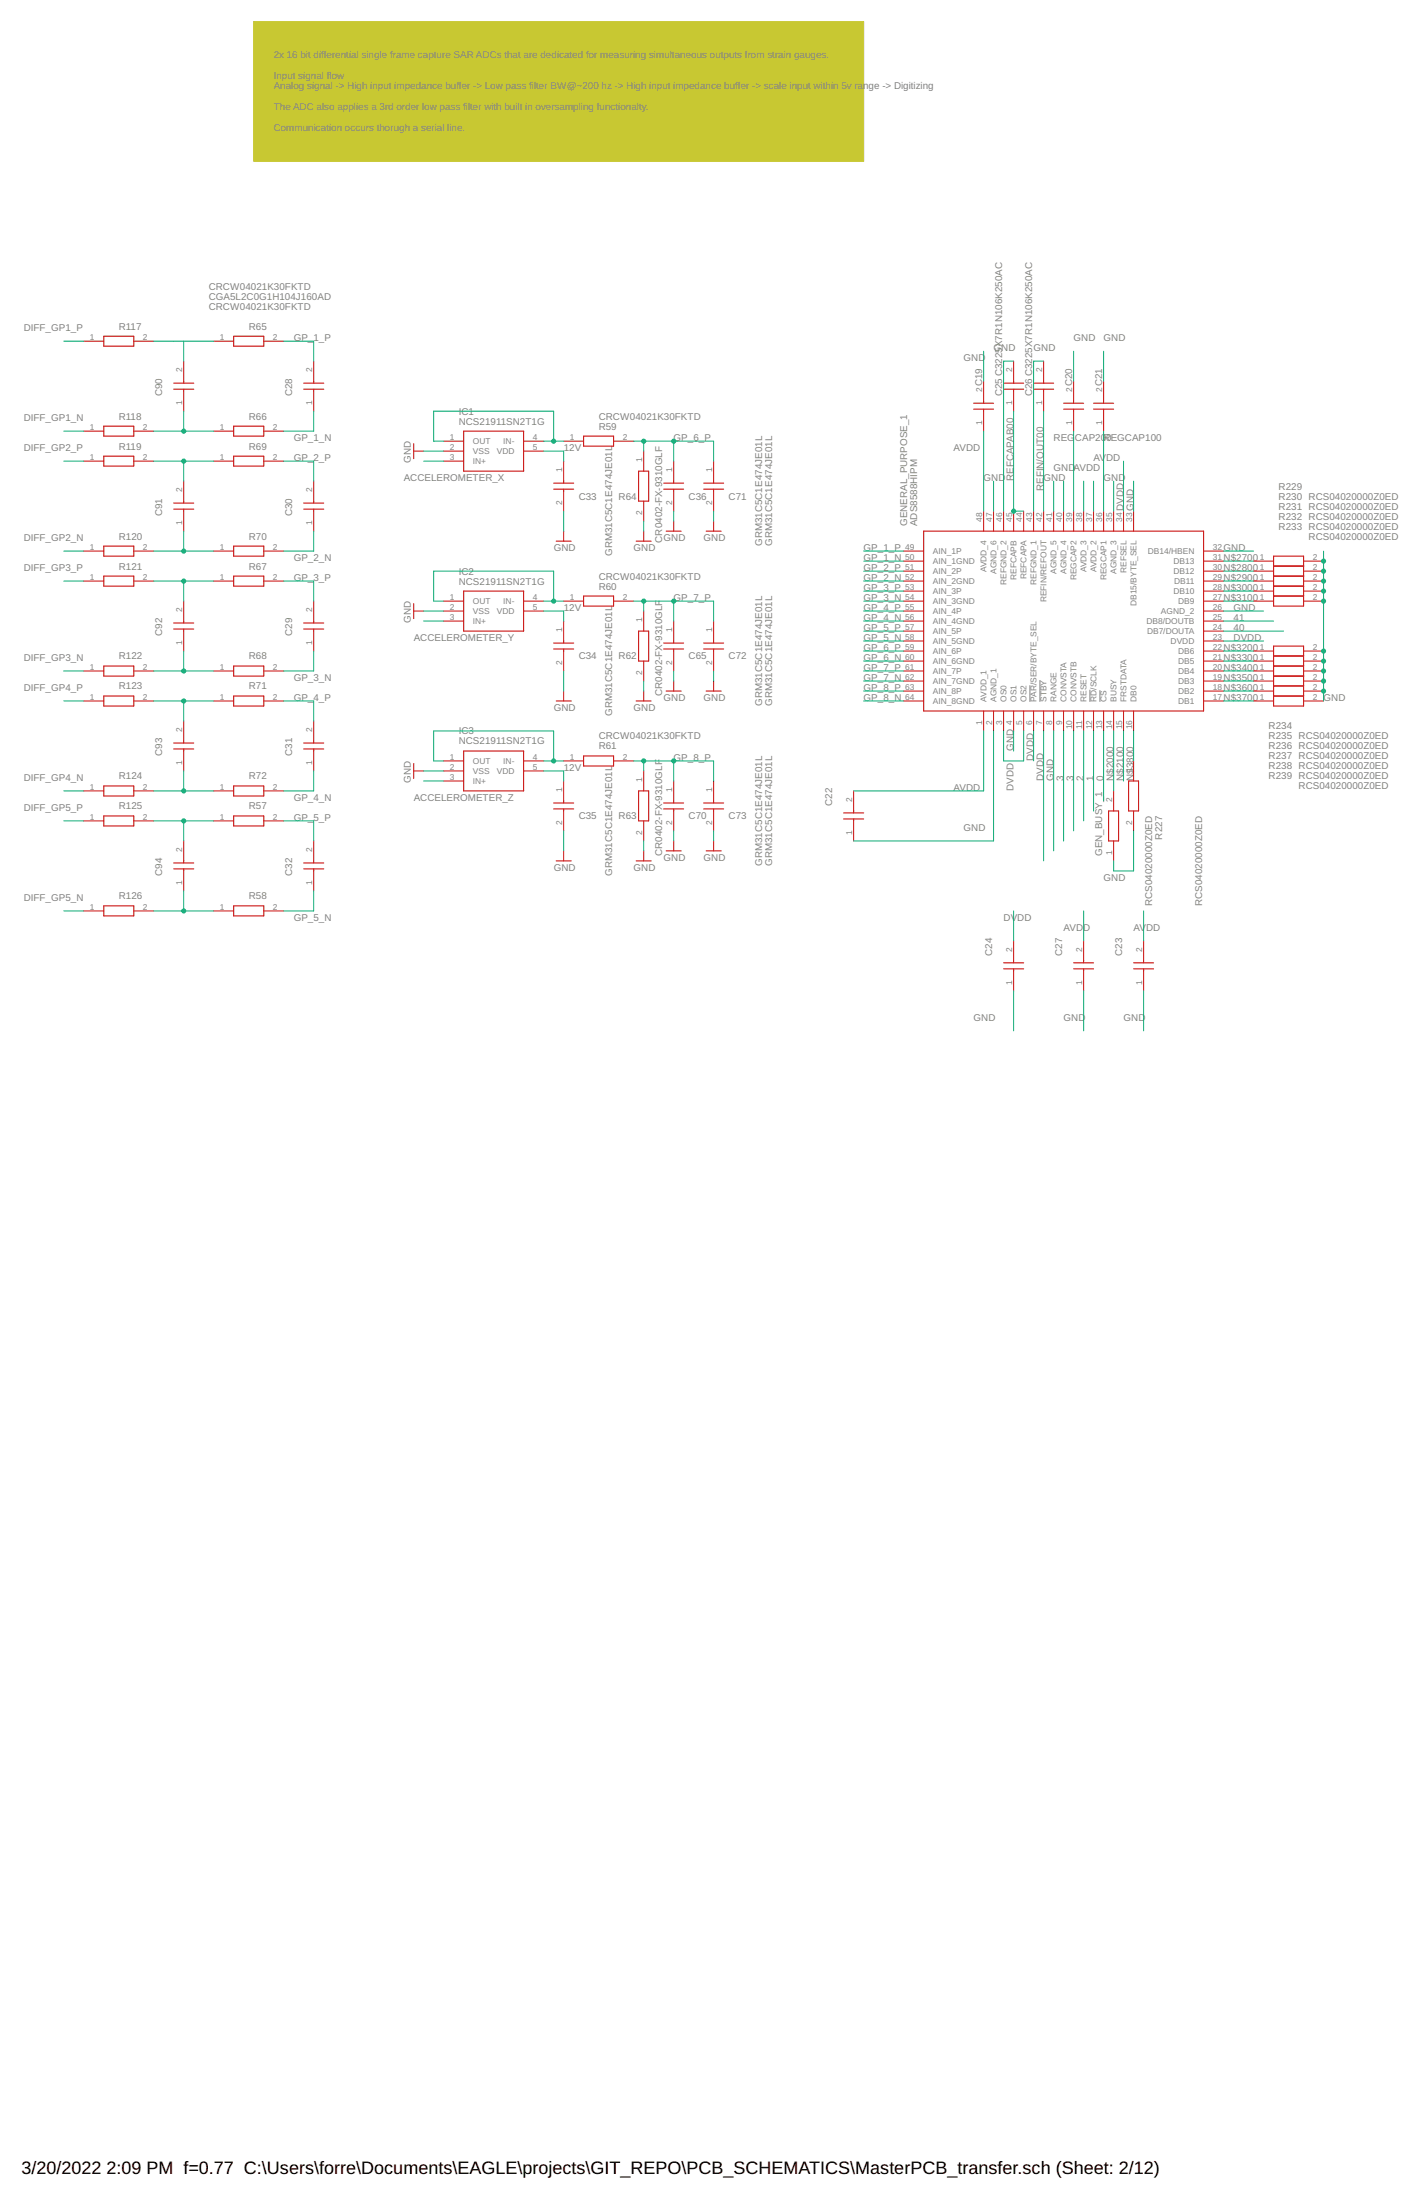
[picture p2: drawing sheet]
<svg xmlns="http://www.w3.org/2000/svg" width="279mm" height="432mm" viewBox="0 0 279 432" stroke-linecap="round" stroke-linejoin="round" font-family="sans-serif">
<path d="M49.8 4.2h119.7v27.5h-119.7z" fill="#c8c832" stroke="#c8c832" stroke-width=".2"/>
<path d="M202.1 134.5v3.3M204 133.5v4.3M213.8 135.4v2.4M215.8 135.5v2.3" fill="none" stroke="#808080" stroke-width=".2"/>
<g fill="none" stroke="#c90d0c" stroke-width=".21">
<path d="M20.4 66h5.8v1.9h-5.8zM34.1 76.4h3.9M34.1 75.2h3.9M36 74.8v.4M36 76.4v.4M45.8 66h6v1.9h-6zM59.6 76.4h3.9M59.6 75.2h3.9M61.6 74.8v.4M61.6 76.4v.4M191 79.1h3.9M193 78.7v.4"/>
<path d="M196.9 76.4h4M196.9 75.2h4M198.9 74.8v.4M198.9 76.4v.4M202.8 76.4h3.9M202.8 75.2h3.9M204.8 74.8v.4M204.8 76.4v.4M208.7 79.1h3.9M210.7 78.7v.4M214.6 79.1h3.9M216.5 78.7v.4"/>
<path d="M20.4 83.7h5.8v1.9h-5.8zM20.4 89.5h5.8v2h-5.8zM34.1 99.9h3.9M34.1 98.7h3.9M36 98.4v.3M36 99.9v.4M45.8 83.7h6v1.9h-6zM45.8 89.5h6v2h-6zM59.6 99.9h3.9M59.6 98.7h3.9M61.6 98.4v.3M61.6 99.9v.4"/>
<path d="M81.2 87.1v2.9M91 84.6h11.7v7.9h-11.7zM108.6 94.8h4M108.6 96h4M110.6 94.4v.4M110.6 96v.4M114.5 85.6h5.9v2h-5.9zM125.3 92.5h2v5.9h-2zM130.2 94.8h3.9M130.2 96h3.9M132.2 94.4v.4M132.2 96v.4"/>
<path d="M138.1 94.8h3.9M138.1 96h3.9M140 94.4v.4M140 96v.4M191 80.3h3.9M193 80.3v.4M208.7 80.3h3.9M210.7 80.3v.4M214.6 80.3h3.9M216.5 80.3v.4M20.4 107.2h5.8v2h-5.8zM20.4 113.1h5.8v1.9h-5.8z"/>
<path d="M45.8 107.2h6v2h-6zM45.8 113.1h6v1.9h-6zM81.2 118.5v2.9M91 116h11.7v7.9h-11.7zM109.1 106.2h3M114.5 117h5.9v2h-5.9zM124.8 106.2h3M130.7 104.2h2.9M138.6 104.2h2.9M181.2 104.2h55v35.4h-55zM249.9 109.2h5.9v9.8h-5.9zM249.9 111.1h5.9"/>
<path d="M249.9 113.1h5.9M249.9 115h5.9M249.9 117h5.9M20.4 130.7h5.8v2h-5.8zM20.4 136.6h5.8v2h-5.8zM34.1 123.5h3.9M34.1 122.3h3.9M36 121.9v.4M36 123.5v.4M45.8 130.7h6v2h-6zM45.8 136.6h6v2h-6zM59.6 123.5h3.9"/>
<path d="M59.6 122.3h3.9M61.6 121.9v.4M61.6 123.5v.4M108.6 126.2h4M108.6 127.4h4M109.1 137.6h3M110.6 125.8v.4M110.6 127.4v.4M124.8 137.6h3M125.3 123.9h2v5.9h-2zM130.2 126.2h3.9M130.2 127.4h3.9"/>
<path d="M130.7 135.6h2.9M132.2 125.8v.4M132.2 127.4v.4M138.1 126.2h3.9M138.1 127.4h3.9M138.6 135.6h2.9M140 125.8v.4M140 127.4v.4M249.9 126.8h5.9v11.8h-5.9zM249.9 128.8h5.9M249.9 130.7h5.9M249.9 132.7h5.9"/>
<path d="M249.9 134.6h5.9M249.9 136.6h5.9M20.4 154.3h5.8v1.9h-5.8zM34.1 147h3.9M34.1 145.8h3.9M36 145.4v.4M36 147v.4M45.8 154.3h6v1.9h-6zM59.6 147h3.9M59.6 145.8h3.9M61.6 145.4v.4M61.6 147v.4"/>
<path d="M81.2 149.9v2.9M91 147.4h11.7v7.8h-11.7zM108.6 157.6h4M108.6 158.8h4M110.6 157.2v.4M110.6 158.8v.4M114.5 148.4h5.9v1.9h-5.9zM125.3 155.2h2v5.9h-2zM130.2 157.6h3.9M130.2 158.8h3.9M132.2 157.2v.4M132.2 158.8v.4"/>
<path d="M138.1 157.6h3.9M138.1 158.8h3.9M140 157.2v.4M140 158.8v.4M165.5 159.6h4M167.5 159.2v.4M217.5 159.2h2v5.9h-2zM221.4 153.3h2v5.9h-2zM20.4 160.1h5.8v2h-5.8zM20.4 177.8h5.8v2h-5.8zM34.1 170.5h3.9M34.1 169.4h3.9"/>
<path d="M36 169v.4M36 170.5v.4M45.8 160.1h6v2h-6zM45.8 177.8h6v2h-6zM59.6 170.5h3.9M59.6 169.4h3.9M61.6 169v.4M61.6 170.5v.4M109.1 169h3M124.8 169h3M130.7 167h2.9M138.6 167h2.9"/>
<path d="M165.5 160.7h4M167.5 160.7v.4M196.9 190.2h4M196.9 189h4M198.9 188.6v.4M198.9 190.2v.4M210.7 190.2h3.9M210.7 189h3.9M212.6 188.6v.4M212.6 190.2v.4M222.4 190.2h3.9M222.4 189h3.9"/>
<path d="M224.4 188.6v.4M224.4 190.2v.4"/>
</g>
<g fill="none" stroke="#c90d0c" stroke-width=".2">
<path d="M16.4 67h4M26.2 67h4M36 70.9v3.9M36 76.8v3.9M41.9 67h3.9M51.8 67h3.9M61.6 70.9v3.9M61.6 76.8v3.9M193 74.8v3.9M198.9 70.9v3.9M198.9 76.8v3.9M204.8 70.9v3.9"/>
<path d="M204.8 76.8v3.9M210.7 74.8v3.9M216.5 74.8v3.9M16.4 84.6h4M16.4 90.5h4M26.2 84.6h4M26.2 90.5h4M36 94.4v4M41.9 84.6h3.9M41.9 90.5h3.9M51.8 84.6h3.9M51.8 90.5h3.9"/>
<path d="M61.6 94.4v4M81.2 88.5h1.9M87.1 90.5h3.9M87.1 86.6h3.9M87.1 88.5h3.9M102.7 86.6h4M102.7 88.5h4M110.6 86.6h3.9M110.6 90.5v3.9M110.6 96.4v3.9M120.4 86.6h3.9M126.3 88.5v4"/>
<path d="M126.3 98.4v3.9M132.2 90.5v3.9M132.2 96.4v3.9M140 90.5v3.9M140 96.4v3.9M193 80.7v3.9M210.7 80.7v3.9M216.5 80.7v3.9M16.4 114h4M16.4 108.2h4M26.2 114h4M26.2 108.2h4"/>
<path d="M36 100.3v3.9M36 118v3.9M41.9 114h3.9M41.9 108.2h3.9M51.8 114h3.9M51.8 108.2h3.9M61.6 100.3v3.9M61.6 118v3.9M81.2 119.9h1.9M87.1 119.9h3.9M87.1 118h3.9M102.7 119.9h4"/>
<path d="M102.7 118h4M110.6 118h3.9M110.6 104.2v2M120.4 118h3.9M126.3 104.2v2M126.3 119.9v4M132.2 102.3v1.9M140 102.3v1.9M177.3 119.9h3.9M177.3 118h3.9M177.3 116h3.9M177.3 114h3.9"/>
<path d="M177.3 112.1h3.9M177.3 110.1h3.9M177.3 108.2h3.9M193 100.3v3.9M194.9 100.3v3.9M196.9 100.3v3.9M198.9 100.3v3.9M200.9 100.3v3.9M202.8 100.3v3.9M204.8 100.3v3.9M206.7 100.3v3.9M208.7 100.3v3.9"/>
<path d="M210.7 100.3v3.9M212.6 100.3v3.9M214.6 100.3v3.9M216.5 100.3v3.9M218.5 100.3v3.9M220.5 100.3v3.9M222.4 100.3v3.9M236.2 119.9h3.9M236.2 118h3.9M236.2 116h3.9M236.2 114h3.9M236.2 112.1h3.9"/>
<path d="M236.2 110.1h3.9M236.2 108.2h3.9M246 118h3.9M246 116h3.9M246 114h3.9M246 112.1h3.9M246 110.1h3.9M255.8 118h3.9M255.8 116h3.9M255.8 114h3.9M255.8 112.1h3.9M255.8 110.1h3.9"/>
<path d="M16.4 137.6h4M16.4 131.7h4M26.2 137.6h4M26.2 131.7h4M36 123.9v3.9M41.9 137.6h3.9M41.9 131.7h3.9M51.8 137.6h3.9M51.8 131.7h3.9M61.6 123.9v3.9M87.1 121.9h3.9M110.6 121.9v3.9"/>
<path d="M110.6 127.8v3.9M110.6 135.6v2M126.3 129.8v3.9M126.3 135.6v2M132.2 121.9v3.9M132.2 127.8v3.9M132.2 133.7v1.9M140 121.9v3.9M140 127.8v3.9M140 133.7v1.9M177.3 137.6h3.9M177.3 135.6h3.9"/>
<path d="M177.3 133.7h3.9M177.3 131.7h3.9M177.3 129.8h3.9M177.3 127.8h3.9M177.3 125.8h3.9M177.3 123.9h3.9M177.3 121.9h3.9M193 139.6v3.9M194.9 139.6v3.9M196.9 139.6v3.9M198.9 139.6v3.9M200.9 139.6v3.9"/>
<path d="M202.8 139.6v3.9M204.8 139.6v3.9M206.7 139.6v3.9M208.7 139.6v3.9M210.7 139.6v3.9M212.6 139.6v3.9M214.6 139.6v3.9M216.5 139.6v3.9M218.5 139.6v3.9M220.5 139.6v3.9M222.4 139.6v3.9M236.2 137.6h3.9"/>
<path d="M236.2 135.6h3.9M236.2 133.7h3.9M236.2 131.7h3.9M236.2 129.8h3.9M236.2 127.8h3.9M236.2 125.8h3.9M236.2 123.9h3.9M236.2 121.9h3.9M246 137.6h3.9M246 135.6h3.9M246 133.7h3.9M246 131.7h3.9"/>
<path d="M246 129.8h3.9M246 127.8h3.9M255.8 137.6h3.9M255.8 135.6h3.9M255.8 133.7h3.9M255.8 131.7h3.9M255.8 129.8h3.9M255.8 127.8h3.9M16.4 155.2h4M26.2 155.2h4M36 141.5v3.9M36 147.4v3.9"/>
<path d="M41.9 155.2h3.9M51.8 155.2h3.9M61.6 141.5v3.9M61.6 147.4v3.9M81.2 151.3h1.9M87.1 149.4h3.9M87.1 151.3h3.9M87.1 153.3h3.9M102.7 149.4h4M102.7 151.3h4M110.6 149.4h3.9M110.6 153.3v3.9"/>
<path d="M110.6 159.2v3.9M120.4 149.4h3.9M126.3 151.3v3.9M132.2 153.3v3.9M132.2 159.2v3.9M140 153.3v3.9M140 159.2v3.9M167.5 155.2v4M218.5 155.2v4M222.4 149.4v3.9M222.4 159.2v3.9M16.4 161.1h4"/>
<path d="M16.4 178.8h4M26.2 161.1h4M26.2 178.8h4M36 165.1v3.9M36 170.9v4M41.9 161.1h3.9M41.9 178.8h3.9M51.8 161.1h3.9M51.8 178.8h3.9M61.6 165.1v3.9M61.6 170.9v4M110.6 167v2"/>
<path d="M126.3 161.1v4M126.3 167v2M132.2 165.1v1.9M140 165.1v1.9M167.5 161.1v4M218.5 165.1v3.9M198.9 184.7v3.9M198.9 190.6v3.9M212.6 184.7v3.9M212.6 190.6v3.9M224.4 184.7v3.9M224.4 190.6v3.9"/>
</g>
<g fill="none" stroke="#0dab76" stroke-width=".2">
<path d="M12.5 67h3.9M30.2 67h11.7M36 67v3.9M55.7 67h5.9v3.9M193 68.9v5.9M198.9 70.9h-2v29.4M204.8 70.9h-2v29.4M210.7 68.9v5.9M216.5 68.9v5.9M12.5 84.6h3.9M12.5 90.5h3.9M30.2 84.6h11.7"/>
<path d="M30.2 90.5h11.7M36 80.7v3.9M36 90.5v3.9M55.7 90.5h5.9v3.9M61.6 80.7v3.9h-5.9M83.1 88.5h4M83.1 90.5h4M87.1 86.6h-2v-5.9h23.5v5.9M106.7 88.5h3.9v2M106.7 86.6h3.9M124.3 86.6h15.7v3.9M126.3 86.6v1.9"/>
<path d="M132.2 86.6v3.9M193 84.6v15.7M194.9 94.4v5.9M198.9 80.7v19.6h2M204.8 80.7v19.6M206.7 94.4v5.9M208.7 94.4v5.9M210.7 84.6v15.7M212.6 94.4v5.9M214.6 94.4v5.9M216.5 84.6v15.7M218.5 94.4v5.9"/>
<path d="M220.5 90.5v9.8M222.4 94.4v5.9M12.5 108.2h3.9M12.5 114h3.9M30.2 108.2h11.7M30.2 114h11.7M36 104.2v4M36 114v4M55.7 114h5.9v4M61.6 104.2v4h-5.9M83.1 119.9h4M87.1 118h-2v-5.9h23.5v5.9"/>
<path d="M106.7 119.9h3.9v2M106.7 118h3.9M110.6 100.3v3.9M124.3 118h15.7v3.9M126.3 102.3v1.9M126.3 118v1.9M132.2 100.3v2M132.2 118v3.9M140 100.3v2M169.5 119.9h7.8M169.5 108.2h7.8M169.5 110.1h7.8"/>
<path d="M169.5 112.1h7.8M169.5 114h7.8M169.5 116h7.8M169.5 118h7.8M240.1 119.9h7.8M240.1 108.2h5.9M240.1 110.1h5.9M240.1 112.1h5.9M240.1 114h5.9M240.1 116h5.9M240.1 118h5.9M259.7 108.2v29.4"/>
<path d="M12.5 131.7h3.9M12.5 137.6h3.9M30.2 131.7h11.7M30.2 137.6h11.7M36 127.8v3.9M36 137.6v3.9M55.7 137.6h5.9v3.9M61.6 127.8v3.9h-5.9M83.1 121.9h4M110.6 131.7v3.9M126.3 133.7v1.9M132.2 131.7v2"/>
<path d="M140 131.7v2M169.5 125.8h7.8M169.5 127.8h7.8M169.5 129.8h7.8M169.5 131.7h7.8M169.5 133.7h7.8M169.5 135.6h7.8M169.5 137.6h7.8M169.5 121.9h7.8M169.5 123.9h7.8M240.1 125.8h7.8M240.1 127.8h5.9"/>
<path d="M240.1 129.8h5.9M240.1 131.7h5.9M240.1 133.7h5.9M240.1 135.6h5.9M240.1 137.6h5.9M240.1 121.9h9.8M240.1 123.9h11.7M12.5 155.2h3.9M30.2 155.2h11.7M36 151.3v3.9M61.6 151.3v3.9h-5.9M83.1 151.3h4"/>
<path d="M83.1 153.3h4M87.1 149.4h-2v-5.9h23.5v5.9M106.7 151.3h3.9v2M106.7 149.4h3.9M124.3 149.4h15.7v3.9M126.3 149.4v1.9M132.2 149.4v3.9M193 143.5v11.7h-25.5M194.9 143.5v21.6h-27.4M196.9 143.5v5.9h4v-5.9M198.9 143.5v3.9M202.8 143.5v5.9"/>
<path d="M204.8 143.5v25.5M206.7 143.5v23.5M208.7 143.5v21.6M210.7 143.5v19.6M212.6 143.5v17.6M214.6 143.5v15.7M216.5 143.5v13.7M218.5 143.5v11.7M220.5 143.5v9.8M222.4 143.5v5.9M12.5 178.8h3.9M12.5 161.1h3.9"/>
<path d="M30.2 178.8h11.7M30.2 161.1h11.7M36 161.1v4M36 174.9v3.9M55.7 161.1h5.9v4M61.6 174.9v3.9h-5.9M110.6 163.1v3.9M126.3 165.1v1.9M132.2 163.1v2M140 163.1v2M198.9 178.8v5.9M212.6 178.8v5.9"/>
<path d="M222.4 163.1v7.8h-3.9v-1.9M224.4 178.8v5.9M198.9 194.5v7.8M212.6 194.5v7.8M224.4 194.5v7.8"/>
</g>
<g fill="#0dab76" stroke="#0dab76" stroke-width=".2">
<circle cx="259.7" cy="110.1" r=".4"/>
<circle cx="259.7" cy="112.1" r=".4"/>
<circle cx="259.7" cy="114" r=".4"/>
<circle cx="259.7" cy="116" r=".4"/>
<circle cx="259.7" cy="118" r=".4"/>
<circle cx="259.7" cy="127.8" r=".4"/>
<circle cx="259.7" cy="129.8" r=".4"/>
<circle cx="259.7" cy="131.7" r=".4"/>
<circle cx="259.7" cy="133.7" r=".4"/>
<circle cx="259.7" cy="135.6" r=".4"/>
<circle cx="198.9" cy="100.3" r=".4"/>
<circle cx="126.3" cy="86.6" r=".4"/>
<circle cx="132.2" cy="86.6" r=".4"/>
<circle cx="126.3" cy="118" r=".4"/>
<circle cx="132.2" cy="118" r=".4"/>
<circle cx="126.3" cy="149.4" r=".4"/>
<circle cx="132.2" cy="149.4" r=".4"/>
<circle cx="108.6" cy="86.6" r=".4"/>
<circle cx="108.6" cy="149.4" r=".4"/>
<circle cx="108.6" cy="118" r=".4"/>
<circle cx="36" cy="84.6" r=".4"/>
<circle cx="36" cy="90.5" r=".4"/>
<circle cx="36" cy="108.2" r=".4"/>
<circle cx="36" cy="114" r=".4"/>
<circle cx="36" cy="131.7" r=".4"/>
<circle cx="36" cy="137.6" r=".4"/>
<circle cx="36" cy="155.2" r=".4"/>
<circle cx="36" cy="161.1" r=".4"/>
<circle cx="36" cy="178.8" r=".4"/>
</g>
<g font-size="3.5">
<text x="4.2" y="426.6">3/20/2022</text>
<text x="20.9" y="426.6">2:09 PM f=0.77 C:\Users\forre\Documents\EAGLE\projects\GIT_REPO\PCB_SCHEMATICS\MasterPCB_transfer.sch (Sheet: 2/12)</text>
</g>
<g font-size="1.9" fill="#808080">
<text x="53.7" y="11.4">2x 16 bit differential single frame capture SAR ADCs that are dedicated for measuring simultaneous outputs from strain gauges.</text>
<text x="53.7" y="15.5">Input signal flow</text>
<text x="53.7" y="17.6">Analog signal -&gt; High input impedance buffer -&gt; Low pass filter BW@~200 hz -&gt; High input impedance buffer -&gt; scale input within 5v range -&gt; Digitizing</text>
<text x="53.7" y="21.7">The ADC also applies a 3rd order low pass filter with built in oversampling functionalty.</text>
<text x="53.7" y="25.8">Communication occurs thorugh a serial line.</text>
<text x="41" y="58.8">CGA5L2C0G1H104J160AD</text>
<text x="41" y="56.9">CRCW04021K30FKTD</text>
<text x="4.7" y="65">DIFF_GP1_P</text>
<text x="23.3" y="64.7">R117</text>
<text x="41" y="60.8">CRCW04021K30FKTD</text>
<text x="48.8" y="64.7">R65</text>
<text x="57.6" y="67">GP_1_P</text>
<text x="189.1" y="70.9">GND</text>
<text x="195" y="68.9">GND</text>
<text x="202.8" y="68.9">GND</text>
<text x="210.6" y="67">GND</text>
<text x="216.5" y="67">GND</text>
<text x="31.8" y="77.8" transform="rotate(-90 31.8 77.8)">C90</text>
<text x="57.3" y="77.8" transform="rotate(-90 57.3 77.8)">C28</text>
<text x="192.7" y="75.8" transform="rotate(-90 192.7 75.8)">C19</text>
<text x="196.6" y="77.8" transform="rotate(-90 196.6 77.8)">C25 C3225X7R1N106K250AC</text>
<text x="202.5" y="77.8" transform="rotate(-90 202.5 77.8)">C26 C3225X7R1N106K250AC</text>
<text x="210.3" y="75.8" transform="rotate(-90 210.3 75.8)">C20</text>
<text x="216.2" y="75.8" transform="rotate(-90 216.2 75.8)">C21</text>
<text x="4.7" y="82.7">DIFF_GP1_N</text>
<text x="23.3" y="82.4">R118</text>
<text x="48.8" y="82.4">R66</text>
<text x="90" y="83.3">NCS21911SN2T1G</text>
<text x="90" y="81.4">IC1</text>
<text x="117.5" y="82.4">CRCW04021K30FKTD</text>
<text x="4.7" y="88.6">DIFF_GP2_P</text>
<text x="23.3" y="88.2">R119</text>
<text x="48.8" y="88.2">R69</text>
<text x="57.6" y="86.6">GP_1_N</text>
<text x="110.6" y="88.6">12V</text>
<text x="117.5" y="84.3">R59</text>
<text x="132.2" y="86.6">GP_6_P</text>
<text x="187.1" y="88.6">AVDD</text>
<text x="206.7" y="86.6">REG</text>
<text x="210.9" y="86.6">CAP20</text>
<text x="216.5" y="86.6">R0EGCAP100</text>
<text x="57.6" y="90.5">GP_2_P</text>
<text x="79.2" y="94.4">ACCELEROMETER_X</text>
<text x="80.6" y="90.9" transform="rotate(-90 80.6 90.9)">GND</text>
<text x="193" y="94.4">GND</text>
<text x="198.9" y="94.4" transform="rotate(-90 198.9 94.4)">REFCAPAB00</text>
<text x="204.8" y="94.4">GND</text>
<text x="206.7" y="92.5">GNDAVDD</text>
<text x="214.6" y="90.5">AV</text>
<text x="216.5" y="94.4">GND</text>
<text x="217" y="90.5">DD</text>
<text x="31.8" y="101.3" transform="rotate(-90 31.8 101.3)">C91</text>
<text x="57.3" y="101.3" transform="rotate(-90 57.3 101.3)">C30</text>
<text x="113.5" y="98.1">C33</text>
<text x="121.4" y="98.1">R64</text>
<text x="135.1" y="98.1">C36</text>
<text x="143" y="98.1">C71</text>
<text x="204.8" y="96.4" transform="rotate(-90 204.8 96.4)">REFIN/OUT00</text>
<text x="220.5" y="100.3" transform="rotate(-90 220.5 100.3)">DVDD</text>
<text x="222.4" y="100.3" transform="rotate(-90 222.4 100.3)">GND</text>
<text x="250.9" y="96.1">R229</text>
<text x="250.9" y="98.1">R230 RCS04020000Z0ED</text>
<text x="250.9" y="100">R231 RCS04020000Z0ED</text>
<text x="250.9" y="102">R232 RCS04020000Z0ED</text>
<text x="4.7" y="106.2">DIFF_GP2_N</text>
<text x="23.3" y="105.9">R120</text>
<text x="48.8" y="105.9">R70</text>
<text x="129.9" y="106.5" transform="rotate(-90 129.9 106.5)">CR0402-FX-9310GLF</text>
<text x="130.2" y="106.2">GND</text>
<text x="138.1" y="106.2">GND</text>
<text x="149.5" y="107.2" transform="rotate(-90 149.5 107.2)">GRM31C5C1E474JE01L</text>
<text x="151.5" y="107.2" transform="rotate(-90 151.5 107.2)">GRM31C5C1E474JE01L</text>
<text x="178" y="103.3" transform="rotate(-90 178 103.3)">GENERAL_PURPOSE_1</text>
<text x="179.9" y="103.3" transform="rotate(-90 179.9 103.3)">ADS8588HIPM</text>
<text x="250.9" y="103.9">R233 RCS04020000Z0ED</text>
<text x="256.8" y="105.9">RCS04020000Z0ED</text>
<text x="4.7" y="112.1">DIFF_GP3_P</text>
<text x="23.3" y="111.8">R121</text>
<text x="48.8" y="111.8">R67</text>
<text x="57.6" y="110.1">GP_2_N</text>
<text x="90" y="112.8">IC2</text>
<text x="108.6" y="108.2">GND</text>
<text x="117.5" y="113.7">CRCW04021K30FKTD</text>
<text x="120.1" y="109.1" transform="rotate(-90 120.1 109.1)">GRM31C5C1E474JE01L</text>
<text x="124.3" y="108.2">GND</text>
<text x="169.5" y="108.2">GP_1_P</text>
<text x="169.5" y="110.1">GP_1_N</text>
<text x="169.5" y="112.1">GP_2_P</text>
<text x="240.1" y="108.2">GND</text>
<text x="240.1" y="110.1">N$2700</text>
<text x="240.1" y="112.1">N$2800</text>
<text x="57.6" y="114.1">GP_3_P</text>
<text x="90" y="114.7">NCS21911SN2T1G</text>
<text x="110.6" y="119.9">12V</text>
<text x="117.5" y="115.7">R60</text>
<text x="132.2" y="118">GP_7_P</text>
<text x="169.5" y="114.1">GP_2_N</text>
<text x="169.5" y="116">GP_3_P</text>
<text x="169.5" y="118">GP_3_N</text>
<text x="169.5" y="119.9">GP_4_P</text>
<text x="240.1" y="114.1">N$2900</text>
<text x="240.1" y="116">N$3000</text>
<text x="240.1" y="118">N$3100</text>
<text x="242" y="119.9">GND</text>
<text x="31.8" y="124.8" transform="rotate(-90 31.8 124.8)">C92</text>
<text x="57.3" y="124.8" transform="rotate(-90 57.3 124.8)">C29</text>
<text x="80.6" y="122.3" transform="rotate(-90 80.6 122.3)">GND</text>
<text x="81.2" y="125.8">ACCELEROMETER_Y</text>
<text x="169.5" y="121.9">GP_4_N</text>
<text x="169.5" y="125.8">GP_5_N</text>
<text x="169.5" y="123.9">GP_5_P</text>
<text x="242" y="125.8">DVDD</text>
<text x="242" y="121.9">41</text>
<text x="242" y="123.9">40</text>
<text x="4.7" y="129.7">DIFF_GP3_N</text>
<text x="23.3" y="129.4">R122</text>
<text x="48.8" y="129.4">R68</text>
<text x="113.5" y="129.4">C34</text>
<text x="121.4" y="129.4">R62</text>
<text x="135.1" y="129.4">C65</text>
<text x="143" y="129.4">C72</text>
<text x="169.5" y="127.8">GP_6_P</text>
<text x="169.5" y="129.7">GP_6_N</text>
<text x="169.5" y="131.7">GP_7_P</text>
<text x="240.1" y="127.8">N$3200</text>
<text x="240.1" y="129.7">N$3300</text>
<text x="240.1" y="131.7">N$3400</text>
<text x="4.7" y="135.6">DIFF_GP4_P</text>
<text x="23.3" y="135.3">R123</text>
<text x="48.8" y="135.3">R71</text>
<text x="57.6" y="133.7">GP_3_N</text>
<text x="57.6" y="137.6">GP_4_P</text>
<text x="129.9" y="136.6" transform="rotate(-90 129.9 136.6)">CR0402-FX-9310GLF</text>
<text x="130.2" y="137.6">GND</text>
<text x="138.1" y="137.6">GND</text>
<text x="169.5" y="133.7">GP_7_N</text>
<text x="169.5" y="135.6">GP_8_P</text>
<text x="169.5" y="137.6">GP_8_N</text>
<text x="240.1" y="133.7">N$3500</text>
<text x="240.1" y="135.6">N$3600</text>
<text x="240.1" y="137.6">N$3700</text>
<text x="259.7" y="137.6">GND</text>
<text x="108.6" y="139.6">GND</text>
<text x="120.1" y="140.5" transform="rotate(-90 120.1 140.5)">GRM31C5C1E474JE01L</text>
<text x="124.3" y="139.6">GND</text>
<text x="149.5" y="138.6" transform="rotate(-90 149.5 138.6)">GRM31C5C1E474JE01L</text>
<text x="151.5" y="138.6" transform="rotate(-90 151.5 138.6)">GRM31C5C1E474JE01L</text>
<text x="248.9" y="143.2">R234</text>
<text x="31.8" y="148.4" transform="rotate(-90 31.8 148.4)">C93</text>
<text x="57.3" y="148.4" transform="rotate(-90 57.3 148.4)">C31</text>
<text x="90" y="146.1">NCS21911SN2T1G</text>
<text x="90" y="144.2">IC3</text>
<text x="117.5" y="145.1">CRCW04021K30FKTD</text>
<text x="117.5" y="147.1">R61</text>
<text x="132.2" y="149.4">GP_8_P</text>
<text x="198.9" y="147.4" transform="rotate(-90 198.9 147.4)">GND</text>
<text x="202.8" y="149.4" transform="rotate(-90 202.8 149.4)">DVDD</text>
<text x="248.9" y="145.1">R235 RCS04020000Z0ED</text>
<text x="248.9" y="147.1">R236 RCS04020000Z0ED</text>
<text x="248.9" y="149.1">R237 RCS04020000Z0ED</text>
<text x="4.7" y="153.3">DIFF_GP4_N</text>
<text x="23.3" y="153">R124</text>
<text x="48.8" y="153">R72</text>
<text x="80.6" y="153.7" transform="rotate(-90 80.6 153.7)">GND</text>
<text x="110.6" y="151.3">12V</text>
<text x="187.1" y="155.2">AVDD</text>
<text x="198.9" y="155.2" transform="rotate(-90 198.9 155.2)">DVDD</text>
<text x="204.8" y="153.3" transform="rotate(-90 204.8 153.3)">DVDD</text>
<text x="206.7" y="153.3" transform="rotate(-90 206.7 153.3)">GND</text>
<text x="208.7" y="153.3" transform="rotate(-90 208.7 153.3)">3</text>
<text x="210.6" y="153.3" transform="rotate(-90 210.6 153.3)">3</text>
<text x="212.6" y="153.3" transform="rotate(-90 212.6 153.3)">2</text>
<text x="214.6" y="153.3" transform="rotate(-90 214.6 153.3)">1</text>
<text x="216.5" y="153.3" transform="rotate(-90 216.5 153.3)">0</text>
<text x="218.5" y="153.3" transform="rotate(-90 218.5 153.3)">N$2000</text>
<text x="220.5" y="153.3" transform="rotate(-90 220.5 153.3)">N$2100</text>
<text x="222.4" y="153.3" transform="rotate(-90 222.4 153.3)">N$3800</text>
<text x="248.9" y="151">R238 RCS04020000Z0ED</text>
<text x="248.9" y="153">R239 RCS04020000Z0ED</text>
<text x="254.8" y="154.9">RCS04020000Z0ED</text>
<text x="4.7" y="159.2">DIFF_GP5_P</text>
<text x="23.3" y="158.9">R125</text>
<text x="48.8" y="158.9">R57</text>
<text x="57.6" y="157.2">GP_4_N</text>
<text x="57.6" y="161.1">GP_5_P</text>
<text x="81.2" y="157.2">ACCELEROMETER_Z</text>
<text x="113.5" y="160.8">C35</text>
<text x="121.4" y="160.8">R63</text>
<text x="135.1" y="160.8">C70</text>
<text x="143" y="160.8">C73</text>
<text x="163.3" y="158.2" transform="rotate(-90 163.3 158.2)">C22</text>
<text x="129.9" y="168" transform="rotate(-90 129.9 168)">CR0402-FX-9310GLF</text>
<text x="189.1" y="163.1">GND</text>
<text x="216.2" y="168" transform="rotate(-90 216.2 168)">GEN_BUSY_1</text>
<text x="228" y="164.8" transform="rotate(-90 228 164.8)">R227</text>
<text x="31.8" y="171.9" transform="rotate(-90 31.8 171.9)">C94</text>
<text x="57.3" y="171.9" transform="rotate(-90 57.3 171.9)">C32</text>
<text x="108.6" y="170.9">GND</text>
<text x="120.1" y="171.9" transform="rotate(-90 120.1 171.9)">GRM31C5C1E474JE01L</text>
<text x="124.3" y="170.9">GND</text>
<text x="130.2" y="169">GND</text>
<text x="138.1" y="169">GND</text>
<text x="149.5" y="170" transform="rotate(-90 149.5 170)">GRM31C5C1E474JE01L</text>
<text x="151.5" y="170" transform="rotate(-90 151.5 170)">GRM31C5C1E474JE01L</text>
<text x="216.5" y="172.9">GND</text>
<text x="4.7" y="176.8">DIFF_GP5_N</text>
<text x="23.3" y="176.5">R126</text>
<text x="48.8" y="176.5">R58</text>
<text x="226.1" y="177.8" transform="rotate(-90 226.1 177.8)">RCS04020000Z0ED</text>
<text x="235.8" y="177.8" transform="rotate(-90 235.8 177.8)">RCS04020000Z0ED</text>
<text x="57.6" y="180.7">GP_5_N</text>
<text x="196.9" y="180.7">DVDD</text>
<text x="208.7" y="182.7">AVDD</text>
<text x="222.4" y="182.7">AV</text>
<text x="224.9" y="182.7">DD</text>
<text x="194.7" y="187.6" transform="rotate(-90 194.7 187.6)">C24</text>
<text x="208.4" y="187.6" transform="rotate(-90 208.4 187.6)">C27</text>
<text x="220.2" y="187.6" transform="rotate(-90 220.2 187.6)">C23</text>
<text x="191" y="200.4">GND</text>
<text x="208.7" y="200.4">GND</text>
<text x="220.5" y="200.4">GND</text>
</g>
<g font-size="1.7" fill="#808080">
<text x="17.6" y="66.7">1</text>
<text x="28" y="66.7">2</text>
<text x="43.1" y="66.7">1</text>
<text x="53.5" y="66.7">2</text>
<text x="35.8" y="73" transform="rotate(-90 35.8 73)">2</text>
<text x="61.3" y="73" transform="rotate(-90 61.3 73)">2</text>
<text x="192.7" y="76.9" transform="rotate(-90 192.7 76.9)">2</text>
<text x="198.6" y="73" transform="rotate(-90 198.6 73)">2</text>
<text x="204.5" y="73" transform="rotate(-90 204.5 73)">2</text>
<text x="210.4" y="76.9" transform="rotate(-90 210.4 76.9)">2</text>
<text x="216.3" y="76.9" transform="rotate(-90 216.3 76.9)">2</text>
<text x="35.8" y="79.5" transform="rotate(-90 35.8 79.5)">1</text>
<text x="61.3" y="79.5" transform="rotate(-90 61.3 79.5)">1</text>
<text x="192.7" y="83.4" transform="rotate(-90 192.7 83.4)">1</text>
<text x="198.6" y="79.5" transform="rotate(-90 198.6 79.5)">1</text>
<text x="204.5" y="79.5" transform="rotate(-90 204.5 79.5)">1</text>
<text x="210.4" y="83.4" transform="rotate(-90 210.4 83.4)">1</text>
<text x="216.3" y="83.4" transform="rotate(-90 216.3 83.4)">1</text>
<text x="17.6" y="84.4">1</text>
<text x="28" y="84.4">2</text>
<text x="43.1" y="84.4">1</text>
<text x="53.5" y="84.4">2</text>
<text x="88.3" y="86.3">1</text>
<text x="88.3" y="88.3">2</text>
<text x="92.8" y="87.2">OUT</text>
<text x="92.8" y="89.1">VSS</text>
<text x="97.5" y="89.1">VDD</text>
<text x="98.7" y="87.2">IN-</text>
<text x="104.6" y="86.3">4</text>
<text x="104.6" y="88.3">5</text>
<text x="111.8" y="86.3">1</text>
<text x="122.2" y="86.3">2</text>
<text x="17.6" y="90.2">1</text>
<text x="28" y="90.2">2</text>
<text x="43.1" y="90.2">1</text>
<text x="53.5" y="90.2">2</text>
<text x="88.3" y="90.2">3</text>
<text x="92.8" y="91.1">IN+</text>
<text x="110.3" y="92.6" transform="rotate(-90 110.3 92.6)">1</text>
<text x="126" y="90.7" transform="rotate(-90 126 90.7)">1</text>
<text x="131.9" y="92.6" transform="rotate(-90 131.9 92.6)">1</text>
<text x="139.7" y="92.6" transform="rotate(-90 139.7 92.6)">1</text>
<text x="35.8" y="96.6" transform="rotate(-90 35.8 96.6)">2</text>
<text x="61.3" y="96.6" transform="rotate(-90 61.3 96.6)">2</text>
<text x="110.3" y="99.1" transform="rotate(-90 110.3 99.1)">2</text>
<text x="126" y="101.1" transform="rotate(-90 126 101.1)">2</text>
<text x="131.9" y="99.1" transform="rotate(-90 131.9 99.1)">2</text>
<text x="139.7" y="99.1" transform="rotate(-90 139.7 99.1)">2</text>
<text x="17.6" y="107.9">1</text>
<text x="28" y="107.9">2</text>
<text x="35.8" y="103" transform="rotate(-90 35.8 103)">1</text>
<text x="43.1" y="107.9">1</text>
<text x="53.5" y="107.9">2</text>
<text x="61.3" y="103" transform="rotate(-90 61.3 103)">1</text>
<text x="177.6" y="107.9">49</text>
<text x="192.7" y="102.4" transform="rotate(-90 192.7 102.4)">48</text>
<text x="194.7" y="102.4" transform="rotate(-90 194.7 102.4)">47</text>
<text x="196.6" y="102.4" transform="rotate(-90 196.6 102.4)">46</text>
<text x="198.6" y="102.4" transform="rotate(-90 198.6 102.4)">45</text>
<text x="200.6" y="102.4" transform="rotate(-90 200.6 102.4)">44</text>
<text x="202.5" y="102.4" transform="rotate(-90 202.5 102.4)">43</text>
<text x="204.5" y="102.4" transform="rotate(-90 204.5 102.4)">42</text>
<text x="206.5" y="102.4" transform="rotate(-90 206.5 102.4)">41</text>
<text x="208.4" y="102.4" transform="rotate(-90 208.4 102.4)">40</text>
<text x="210.4" y="102.4" transform="rotate(-90 210.4 102.4)">39</text>
<text x="212.3" y="102.4" transform="rotate(-90 212.3 102.4)">38</text>
<text x="214.3" y="102.4" transform="rotate(-90 214.3 102.4)">37</text>
<text x="216.3" y="102.4" transform="rotate(-90 216.3 102.4)">36</text>
<text x="218.2" y="102.4" transform="rotate(-90 218.2 102.4)">35</text>
<text x="220.2" y="102.4" transform="rotate(-90 220.2 102.4)">34</text>
<text x="222.1" y="102.4" transform="rotate(-90 222.1 102.4)">33</text>
<text x="238" y="107.9">32</text>
<text x="17.6" y="113.8">1</text>
<text x="28" y="113.8">2</text>
<text x="43.1" y="113.8">1</text>
<text x="53.5" y="113.8">2</text>
<text x="177.6" y="113.8">52</text>
<text x="177.6" y="111.8">51</text>
<text x="177.6" y="109.9">50</text>
<text x="183" y="112.7">AIN_2P</text>
<text x="183" y="110.7">AIN_1GND</text>
<text x="183" y="108.8">AIN_1P</text>
<text x="193.6" y="112.3" transform="rotate(-90 193.6 112.3)">AVDD_4</text>
<text x="195.6" y="112.6" transform="rotate(-90 195.6 112.6)">AGND_6</text>
<text x="199.5" y="113.8" transform="rotate(-90 199.5 113.8)">REFCAPB</text>
<text x="201.4" y="113.7" transform="rotate(-90 201.4 113.7)">REFCAPA</text>
<text x="207.3" y="112.6" transform="rotate(-90 207.3 112.6)">AGND_5</text>
<text x="209.3" y="112.6" transform="rotate(-90 209.3 112.6)">AGND_4</text>
<text x="211.2" y="113.9" transform="rotate(-90 211.2 113.9)">REGCAP2</text>
<text x="213.2" y="112.3" transform="rotate(-90 213.2 112.3)">AVDD_3</text>
<text x="215.2" y="112.3" transform="rotate(-90 215.2 112.3)">AVDD_2</text>
<text x="217.1" y="113.9" transform="rotate(-90 217.1 113.9)">REGCAP1</text>
<text x="219.1" y="112.6" transform="rotate(-90 219.1 112.6)">AGND_3</text>
<text x="221.1" y="112.5" transform="rotate(-90 221.1 112.5)">REFSEL</text>
<text x="225.2" y="108.8">DB14/HBEN</text>
<text x="230.2" y="112.7">DB12</text>
<text x="230.2" y="110.7">DB13</text>
<text x="238" y="113.8">29</text>
<text x="238" y="111.8">30</text>
<text x="238" y="109.9">31</text>
<text x="247.2" y="109.9">1</text>
<text x="247.2" y="111.8">1</text>
<text x="247.2" y="113.8">1</text>
<text x="257.6" y="109.9">2</text>
<text x="257.6" y="111.8">2</text>
<text x="257.6" y="113.8">2</text>
<text x="88.3" y="117.7">1</text>
<text x="88.3" y="119.7">2</text>
<text x="92.8" y="118.6">OUT</text>
<text x="98.7" y="118.6">IN-</text>
<text x="104.6" y="117.7">4</text>
<text x="104.6" y="119.7">5</text>
<text x="111.8" y="117.7">1</text>
<text x="122.2" y="117.7">2</text>
<text x="177.6" y="119.7">55</text>
<text x="177.6" y="117.7">54</text>
<text x="177.6" y="115.7">53</text>
<text x="183" y="118.6">AIN_3GND</text>
<text x="183" y="116.6">AIN_3P</text>
<text x="183" y="114.6">AIN_2GND</text>
<text x="197.5" y="114.8" transform="rotate(-90 197.5 114.8)">REFGND_2</text>
<text x="203.4" y="114.8" transform="rotate(-90 203.4 114.8)">REFGND_1</text>
<text x="205.4" y="118.2" transform="rotate(-90 205.4 118.2)">REFIN/REFOUT</text>
<text x="223" y="118.9" transform="rotate(-90 223 118.9)">DB15/BYTE_SEL</text>
<text x="230.2" y="116.6">DB10</text>
<text x="230.4" y="114.6">DB11</text>
<text x="231.2" y="118.6">DB9</text>
<text x="238" y="119.7">26</text>
<text x="238" y="117.7">27</text>
<text x="238" y="115.7">28</text>
<text x="247.2" y="115.7">1</text>
<text x="247.2" y="117.7">1</text>
<text x="257.6" y="115.7">2</text>
<text x="257.6" y="117.7">2</text>
<text x="35.8" y="120.1" transform="rotate(-90 35.8 120.1)">2</text>
<text x="61.3" y="120.1" transform="rotate(-90 61.3 120.1)">2</text>
<text x="88.3" y="121.6">3</text>
<text x="92.8" y="120.5">VSS</text>
<text x="92.8" y="122.5">IN+</text>
<text x="97.5" y="120.5">VDD</text>
<text x="110.3" y="124" transform="rotate(-90 110.3 124)">1</text>
<text x="126" y="122.1" transform="rotate(-90 126 122.1)">1</text>
<text x="131.9" y="124" transform="rotate(-90 131.9 124)">1</text>
<text x="139.7" y="124" transform="rotate(-90 139.7 124)">1</text>
<text x="177.6" y="125.5">58</text>
<text x="177.6" y="123.6">57</text>
<text x="177.6" y="121.6">56</text>
<text x="183" y="124.4">AIN_5P</text>
<text x="183" y="122.5">AIN_4GND</text>
<text x="183" y="120.5">AIN_4P</text>
<text x="224.9" y="122.5">DB8/DOUTB</text>
<text x="225.1" y="124.5">DB7/DOUTA</text>
<text x="227.8" y="120.5">AGND_2</text>
<text x="238" y="125.5">23</text>
<text x="238" y="123.6">24</text>
<text x="238" y="121.6">25</text>
<text x="17.6" y="131.4">1</text>
<text x="28" y="131.4">2</text>
<text x="35.8" y="126.6" transform="rotate(-90 35.8 126.6)">1</text>
<text x="43.1" y="131.4">1</text>
<text x="53.5" y="131.4">2</text>
<text x="61.3" y="126.6" transform="rotate(-90 61.3 126.6)">1</text>
<text x="110.3" y="130.5" transform="rotate(-90 110.3 130.5)">2</text>
<text x="131.9" y="130.5" transform="rotate(-90 131.9 130.5)">2</text>
<text x="139.7" y="130.5" transform="rotate(-90 139.7 130.5)">2</text>
<text x="177.6" y="131.4">61</text>
<text x="177.6" y="129.5">60</text>
<text x="177.6" y="127.5">59</text>
<text x="183" y="130.3">AIN_6GND</text>
<text x="183" y="128.4">AIN_6P</text>
<text x="183" y="126.4">AIN_5GND</text>
<text x="229.7" y="126.4">DVDD</text>
<text x="231.2" y="130.3">DB5</text>
<text x="231.2" y="128.4">DB6</text>
<text x="238" y="131.4">20</text>
<text x="238" y="129.5">21</text>
<text x="238" y="127.5">22</text>
<text x="247.2" y="127.5">1</text>
<text x="247.2" y="129.5">1</text>
<text x="247.2" y="131.4">1</text>
<text x="257.6" y="127.5">2</text>
<text x="257.6" y="129.5">2</text>
<text x="257.6" y="131.4">2</text>
<text x="17.6" y="137.3">1</text>
<text x="28" y="137.3">2</text>
<text x="43.1" y="137.3">1</text>
<text x="53.5" y="137.3">2</text>
<text x="126" y="132.5" transform="rotate(-90 126 132.5)">2</text>
<text x="177.6" y="137.3">64</text>
<text x="177.6" y="135.4">63</text>
<text x="177.6" y="133.4">62</text>
<text x="183" y="136.2">AIN_8P</text>
<text x="183" y="134.3">AIN_7GND</text>
<text x="183" y="132.3">AIN_7P</text>
<text x="193.6" y="137.7" transform="rotate(-90 193.6 137.7)">AVDD_1</text>
<text x="195.5" y="137.7" transform="rotate(-90 195.5 137.7)">AGND_1</text>
<text x="197.5" y="137.7" transform="rotate(-90 197.5 137.7)">OS0</text>
<text x="199.5" y="137.7" transform="rotate(-90 199.5 137.7)">OS1</text>
<text x="201.4" y="137.7" transform="rotate(-90 201.4 137.7)">OS2</text>
<text x="203.4" y="137.7" transform="rotate(-90 203.4 137.7)">PAR/SER/BYTE_SEL</text>
<text x="205.4" y="137.7" transform="rotate(-90 205.4 137.7)">STBY</text>
<text x="207.3" y="137.7" transform="rotate(-90 207.3 137.7)">RANGE</text>
<text x="209.3" y="137.7" transform="rotate(-90 209.3 137.7)">CONVSTA</text>
<text x="211.2" y="137.7" transform="rotate(-90 211.2 137.7)">CONVSTB</text>
<text x="213.2" y="137.7" transform="rotate(-90 213.2 137.7)">RESET</text>
<text x="215.2" y="137.7" transform="rotate(-90 215.2 137.7)">RD/SCLK</text>
<text x="217.1" y="137.7" transform="rotate(-90 217.1 137.7)">CS</text>
<text x="219.1" y="137.7" transform="rotate(-90 219.1 137.7)">BUSY</text>
<text x="221" y="137.7" transform="rotate(-90 221 137.7)">FRSTDATA</text>
<text x="223" y="137.7" transform="rotate(-90 223 137.7)">DB0</text>
<text x="231.2" y="136.2">DB2</text>
<text x="231.2" y="134.3">DB3</text>
<text x="231.2" y="132.3">DB4</text>
<text x="238" y="137.3">17</text>
<text x="238" y="135.4">18</text>
<text x="238" y="133.4">19</text>
<text x="247.2" y="133.4">1</text>
<text x="247.2" y="135.4">1</text>
<text x="247.2" y="137.3">1</text>
<text x="257.6" y="133.4">2</text>
<text x="257.6" y="135.4">2</text>
<text x="257.6" y="137.3">2</text>
<text x="35.8" y="143.6" transform="rotate(-90 35.8 143.6)">2</text>
<text x="61.3" y="143.6" transform="rotate(-90 61.3 143.6)">2</text>
<text x="183" y="138.2">AIN_8GND</text>
<text x="192.7" y="142.3" transform="rotate(-90 192.7 142.3)">1</text>
<text x="194.7" y="142.3" transform="rotate(-90 194.7 142.3)">2</text>
<text x="196.6" y="142.3" transform="rotate(-90 196.6 142.3)">3</text>
<text x="198.6" y="142.3" transform="rotate(-90 198.6 142.3)">4</text>
<text x="200.6" y="142.3" transform="rotate(-90 200.6 142.3)">5</text>
<text x="202.5" y="142.3" transform="rotate(-90 202.5 142.3)">6</text>
<text x="204.5" y="142.3" transform="rotate(-90 204.5 142.3)">7</text>
<text x="206.5" y="142.3" transform="rotate(-90 206.5 142.3)">8</text>
<text x="208.4" y="142.3" transform="rotate(-90 208.4 142.3)">9</text>
<text x="210.4" y="143.2" transform="rotate(-90 210.4 143.2)">10</text>
<text x="212.3" y="143.1" transform="rotate(-90 212.3 143.1)">11</text>
<text x="214.3" y="143.2" transform="rotate(-90 214.3 143.2)">12</text>
<text x="216.3" y="143.2" transform="rotate(-90 216.3 143.2)">13</text>
<text x="218.2" y="143.2" transform="rotate(-90 218.2 143.2)">14</text>
<text x="220.2" y="143.2" transform="rotate(-90 220.2 143.2)">15</text>
<text x="222.1" y="143.2" transform="rotate(-90 222.1 143.2)">16</text>
<text x="231.2" y="138.2">DB1</text>
<text x="88.3" y="149.1">1</text>
<text x="92.8" y="149.9">OUT</text>
<text x="98.7" y="150">IN-</text>
<text x="104.6" y="149.1">4</text>
<text x="111.8" y="149.1">1</text>
<text x="122.2" y="149.1">2</text>
<text x="17.6" y="155">1</text>
<text x="28" y="155">2</text>
<text x="35.8" y="150.1" transform="rotate(-90 35.8 150.1)">1</text>
<text x="43.1" y="155">1</text>
<text x="53.5" y="155">2</text>
<text x="61.3" y="150.1" transform="rotate(-90 61.3 150.1)">1</text>
<text x="88.3" y="151">2</text>
<text x="88.3" y="153">3</text>
<text x="92.8" y="151.9">VSS</text>
<text x="92.8" y="153.9">IN+</text>
<text x="97.5" y="151.9">VDD</text>
<text x="104.6" y="151">5</text>
<text x="110.3" y="155.4" transform="rotate(-90 110.3 155.4)">1</text>
<text x="126" y="153.4" transform="rotate(-90 126 153.4)">1</text>
<text x="131.9" y="155.4" transform="rotate(-90 131.9 155.4)">1</text>
<text x="139.7" y="155.4" transform="rotate(-90 139.7 155.4)">1</text>
<text x="222.1" y="151.5" transform="rotate(-90 222.1 151.5)">1</text>
<text x="17.6" y="160.9">1</text>
<text x="28" y="160.9">2</text>
<text x="43.1" y="160.9">1</text>
<text x="53.5" y="160.9">2</text>
<text x="110.3" y="161.9" transform="rotate(-90 110.3 161.9)">2</text>
<text x="131.9" y="161.9" transform="rotate(-90 131.9 161.9)">2</text>
<text x="139.7" y="161.9" transform="rotate(-90 139.7 161.9)">2</text>
<text x="167.2" y="157.4" transform="rotate(-90 167.2 157.4)">2</text>
<text x="218.2" y="157.4" transform="rotate(-90 218.2 157.4)">2</text>
<text x="222.1" y="161.9" transform="rotate(-90 222.1 161.9)">2</text>
<text x="35.8" y="167.2" transform="rotate(-90 35.8 167.2)">2</text>
<text x="61.3" y="167.2" transform="rotate(-90 61.3 167.2)">2</text>
<text x="126" y="163.8" transform="rotate(-90 126 163.8)">2</text>
<text x="167.2" y="163.8" transform="rotate(-90 167.2 163.8)">1</text>
<text x="218.2" y="167.8" transform="rotate(-90 218.2 167.8)">1</text>
<text x="35.8" y="173.7" transform="rotate(-90 35.8 173.7)">1</text>
<text x="61.3" y="173.7" transform="rotate(-90 61.3 173.7)">1</text>
<text x="17.6" y="178.5">1</text>
<text x="28" y="178.5">2</text>
<text x="43.1" y="178.5">1</text>
<text x="53.5" y="178.5">2</text>
<text x="198.6" y="186.8" transform="rotate(-90 198.6 186.8)">2</text>
<text x="212.3" y="186.8" transform="rotate(-90 212.3 186.8)">2</text>
<text x="224.1" y="186.8" transform="rotate(-90 224.1 186.8)">2</text>
<text x="198.6" y="193.3" transform="rotate(-90 198.6 193.3)">1</text>
<text x="212.3" y="193.3" transform="rotate(-90 212.3 193.3)">1</text>
<text x="224.1" y="193.3" transform="rotate(-90 224.1 193.3)">1</text>
</g>
</svg>
